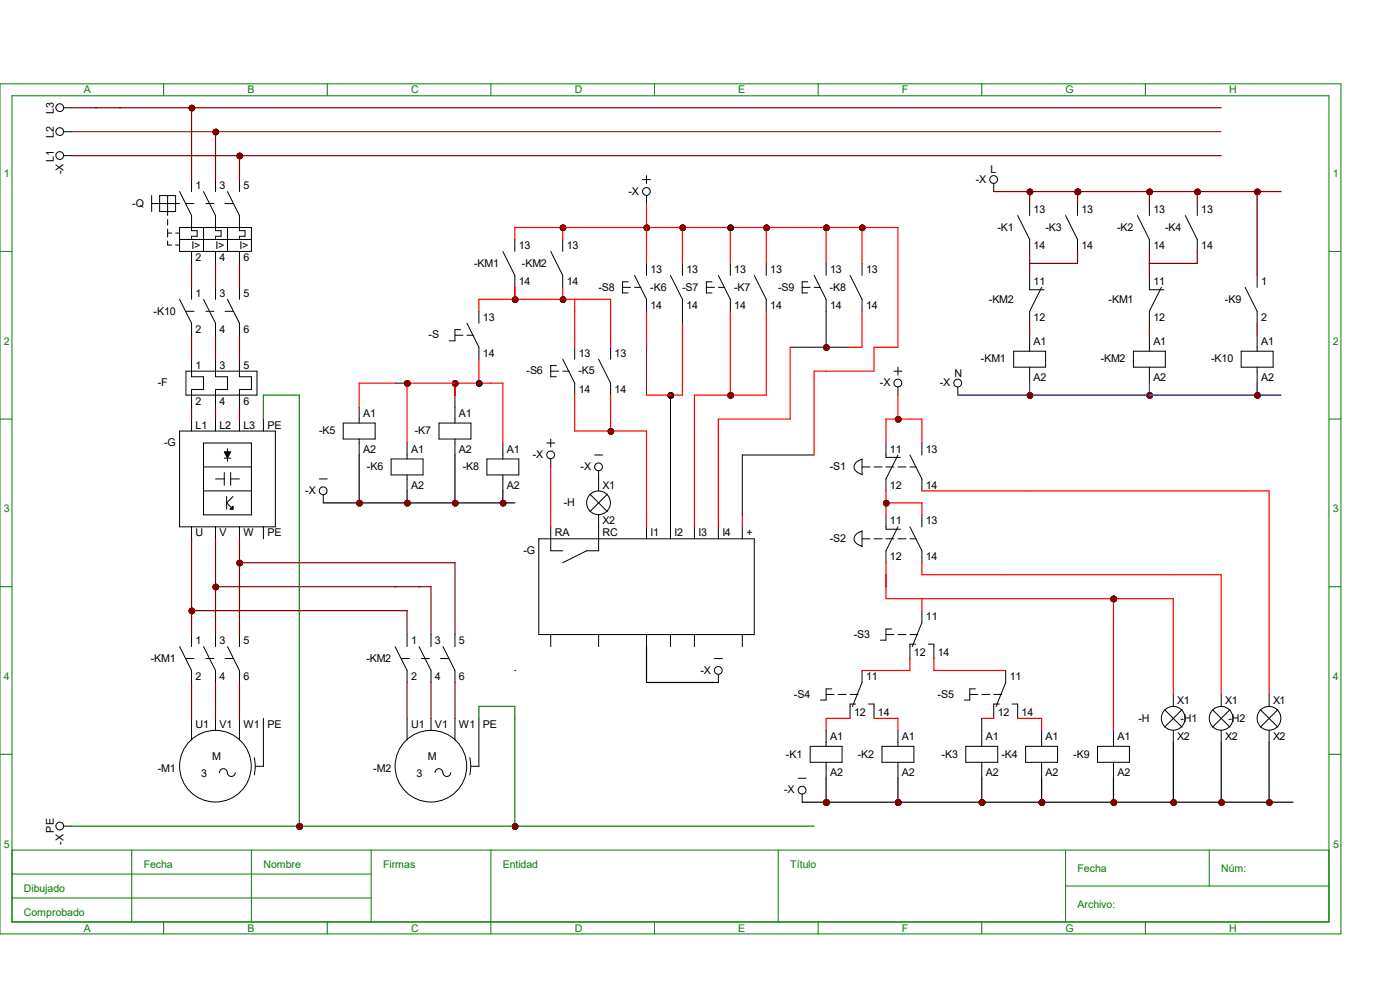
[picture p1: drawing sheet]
<svg xmlns="http://www.w3.org/2000/svg" width="297mm" height="210mm" viewBox="0 0 297 210" stroke-linecap="round" stroke-linejoin="round" font-family="sans-serif">
<g fill="none" stroke="#008000" stroke-width=".21">
<path d="M0 17.8h284.5v180.3h-284.5zM34.7 17.8v2.5M69.4 17.8v2.5M104.1 17.8v2.5M138.9 17.8v2.5M173.6 17.8v2.5M208.3 17.8v2.5M243 17.8v2.5M2.5 20.3h279.4v175.3h-279.4zM0 53.3h2.5M281.9 53.3h2.6M0 88.9h2.5"/>
<path d="M281.9 88.9h2.6M0 124.5h2.5M281.9 124.5h2.6M0 160h2.5M281.9 160h2.6M2.5 180.3h279.4M2.5 185.4h76.2M2.5 190.5h76.2M27.9 180.3v15.3M34.7 195.6v2.5M53.3 180.3v15.3M69.4 195.6v2.5"/>
<path d="M78.7 180.3v15.3M104.1 180.3v17.8M138.9 195.6v2.5M165.1 180.3v15.3M173.6 195.6v2.5M208.3 195.6v2.5M226.1 188h55.8M226.1 180.3v15.3M243 195.6v2.5M256.5 180.3v7.7"/>
</g>
<g fill="none" stroke="#000" stroke-width=".21">
<path d="M13.5 33h1.7M13.5 27.9h1.7M13.5 22.9h1.7M40.6 38.1v2.5M45.7 38.1v2.5M50.8 38.1v2.5M32.2 41.5v3.4M32.2 43.2h5.9M33.9 41.5h3.4v3.4h-3.4zM35.6 41.5v4.2M35.6 46.6v1.2M35.6 48.6v1.7"/>
<path d="M35.6 51.1v.9h.8M35.6 49.4h.8M37.3 49.4h.8M37.3 52h.8M38.1 40.6l2.5 5.1v3.2h1.2v1.2h-1.2v.7M38.1 48.3h15.2v5h-15.2zM38.1 50.8h15.2M39.5 43.2h1.6M40.6 53.3v2.6M43.2 40.6l2.5 5.1v3.2h1.2v1.2h-1.2v.7M43.2 48.3v5M43.7 43.2h1.7"/>
<path d="M45.7 53.3v2.6M47.8 43.2h1.6M48.3 40.6l2.5 5.1v3.2h1.2v1.2h-1.2v.7M48.3 48.3v5M50.8 53.3v2.6M39.5 78.7h15v5.1h-15zM40.6 76.2v3.7h2.6v2.7h-2.6v3.8M45.7 76.2v3.7h2.6v2.7h-2.6v3.8M50.8 76.2v3.7h2.5v2.7h-2.5v3.8M38.1 91.4h20.3v20.4h-20.3zM40.6 88.9v2.5M43.2 94h10.1v15.2h-10.1z"/>
<path d="M43.2 99.1h10.1M45.7 88.9v2.5M47.6 97.2h1.3M48.3 95.2v2.7M50.8 88.9v2.5M55.9 88.9v2.5M40.6 111.8v2.5M43.2 104.1h10.1M45.7 111.8v2.5M45.7 101.6h1.9M47.6 100.2v2.8M48.1 105.3v2.7"/>
<path d="M48.9 100.2v2.8M48.9 101.6h1.9M49.4 105.3l-1.3 1.4 1.3 1.3M50.8 111.8v2.5M55.9 111.8v2.5M38.1 137.2l2.5 5v2.6M39.5 139.7h1.6M40.6 134.6v2.6M43.2 137.2l2.5 5v2.6M43.7 139.7h1.7M45.7 134.6v2.6M47.8 139.7h1.6"/>
<path d="M48.3 137.2l2.5 5v2.6M50.8 134.6v2.6M83.8 137.2l2.6 5v2.6M85.2 139.7h1.7M86.4 134.6v2.6M88.9 137.2l2.5 5v2.6M89.4 139.7h1.7M91.4 134.6v2.6M93.5 139.7h1.7M94 137.2l2.5 5v2.6M96.5 134.6v2.6M40.6 152.4v4.6"/>
<path d="M45.7 152.4v2.5M50.8 152.4v4.6M55.9 152.4v10.2h-1.7M86.4 152.4v4.6M91.4 152.4v2.5M96.5 152.4v4.6M101.6 152.4v10.2h-1.7M13.5 175.3h1.7M46.6 163.9a.83 .83 0 0 1 .8-.8 .83 .83 0 0 1 .8 .8M48.3 163.9a.83 .83 0 0 0 .8 .8 .83 .83 0 0 0 .8-.8M53.9 160.7l.2 1.8-.2 1.9M92.3 163.9a.83 .83 0 0 1 .8-.8 .83 .83 0 0 1 .8 .8"/>
<path d="M94 163.9a.83 .83 0 0 0 .8 .8 .83 .83 0 0 0 .8-.8M99.7 160.7l.2 1.8-.2 1.9"/>
<circle cx="12.7" cy="27.9" r=".83"/>
<circle cx="12.7" cy="33" r=".83"/>
<circle cx="12.7" cy="22.8" r=".83"/>
<circle cx="12.7" cy="175.2" r=".83"/>
<circle cx="45.7" cy="162.5" r="7.6"/>
<circle cx="91.4" cy="162.5" r="7.6"/>
</g>
<path d="M47.6 95.8h1.3l-.6 1.4zM48.8 108l.6-.6v.6z" fill="#000" stroke="#000" stroke-width=".21"/>
<g fill="#f00" stroke="#800000" stroke-width=".21">
<circle cx="40.7" cy="22.9" r=".57"/>
<circle cx="45.8" cy="28" r=".57"/>
<circle cx="50.9" cy="33.1" r=".57"/>
</g>
<g fill="none" stroke="#000" stroke-width=".21">
<path d="M218.4 58.4v3.1h3.1M243.8 58.4v3.1h3.1M215.1 74.5h6.7v3.4h-6.7zM218.4 71.1v3.4M218.4 77.9v3.4M221 61l-2.6 5v2.6M240.5 74.5h6.7v3.4h-6.7zM243.8 71.1v3.4M243.8 77.9v3.4M246.4 61l-2.6 5v2.6M182.9 99.1h1.7M182.9 97.4v3.4"/>
<path d="M182.9 97.5a1.59 1.59 0 0 0-1.4 2.3l.9 .7 .5 .1M185.4 99.1h1.7M188 94v3h3M188 99.1h1.7M190.5 96.5l-2.5 5.1v2.5M190.5 99.1h1.7M193 96.5l2.6 5.1v2.5M193 99.1h1.4M195.6 94v2.5M182.9 112.6v3.4M182.9 114.3h1.7M182.9 112.7a1.59 1.59 0 0 0-1.4 2.4l.9 .6 .5 .2"/>
<path d="M185.4 114.3h1.7M188 109.2v3.1h3M188 114.3h1.7M190.5 111.8l-2.5 5v2.6M190.5 114.3h1.7M193 111.8l2.6 5v2.6M193 114.3h1.4M195.6 109.2v2.6M247.1 150.5l3.7 3.8M248.9 147.3v2.6M248.9 154.9v2.6M250.8 150.5l-3.7 3.8"/>
<path d="M257.2 150.5l3.7 3.8M259.1 147.3v2.6M259.1 154.9v2.6M260.9 150.5l-3.7 3.8M267.4 150.5l3.7 3.8M269.2 147.3v2.6M269.2 154.9v2.6M271.1 150.5l-3.7 3.8"/>
<circle cx="248.9" cy="152.4" r="2.52"/>
<circle cx="259.1" cy="152.4" r="2.52"/>
<circle cx="269.2" cy="152.4" r="2.52"/>
</g>
<g fill="#f00" stroke="#800000" stroke-width=".21">
<circle cx="40.7" cy="129.6" r=".57"/>
<circle cx="45.8" cy="124.5" r=".57"/>
<circle cx="50.9" cy="119.4" r=".57"/>
</g>
<g fill="none" stroke="#000" stroke-width=".21">
<path d="M210.8 38.9v1.7M215.9 45.7l2.5 5.1v2.5M218.4 43.2v2.5M241.3 45.7l2.5 5.1v2.5M243.8 43.2v2.5M203.2 82.1v1.7"/>
<circle cx="210.8" cy="38.1" r=".83"/>
<circle cx="203.2" cy="81.3" r=".83"/>
</g>
<g fill="#f00" stroke="#800000" stroke-width=".21">
<circle cx="218.5" cy="40.7" r=".57"/>
<circle cx="243.9" cy="40.7" r=".57"/>
<circle cx="218.5" cy="83.9" r=".57"/>
<circle cx="243.9" cy="83.9" r=".57"/>
<circle cx="188" cy="106.7" r=".57"/>
<circle cx="249" cy="170.2" r=".57"/>
<circle cx="259.1" cy="170.2" r=".57"/>
<circle cx="269.3" cy="170.2" r=".57"/>
</g>
<path d="M204.9 158.3h6.8v3.4h-6.8zM208.3 154.9v3.4M217.6 158.3h6.8v3.4h-6.8zM221 154.9v3.4M208.3 161.7v3.4M221 161.7v3.4" fill="none" stroke="#000" stroke-width=".21"/>
<g fill="#f00" stroke="#800000" stroke-width=".21">
<circle cx="208.3" cy="170.2" r=".57"/>
<circle cx="221" cy="170.2" r=".57"/>
</g>
<path d="M226.1 45.7l2.5 5.1v2.5M228.6 43.2v2.5" fill="none" stroke="#000" stroke-width=".21"/>
<circle cx="228.7" cy="40.7" r=".57" fill="#f00" stroke="#800000" stroke-width=".21"/>
<path d="M251.5 45.7l2.5 5.1v2.5M254 43.2v2.5" fill="none" stroke="#000" stroke-width=".21"/>
<circle cx="254.1" cy="40.7" r=".57" fill="#f00" stroke="#800000" stroke-width=".21"/>
<path d="M171.9 158.3h6.7v3.4h-6.7zM175.3 154.9v3.4M187.1 158.3h6.8v3.4h-6.8zM190.5 154.9v3.4M175.3 161.7v3.4M190.5 161.7v3.4" fill="none" stroke="#000" stroke-width=".21"/>
<g fill="#f00" stroke="#800000" stroke-width=".21">
<circle cx="228.7" cy="40.7" r=".57"/>
<circle cx="175.3" cy="170.2" r=".57"/>
<circle cx="190.6" cy="170.2" r=".57"/>
</g>
<g fill="none" stroke="#000" stroke-width=".21">
<path d="M188 134.6h1.7M189.1 133.4h-1.1v2.4h-1.2M190.5 134.6h1.7M193 134.6h1.7M194.2 136.7h-1.2v3M195.6 129.5v2.6l-2.1 5.1M196.9 136.7h1.2v3M175.3 147.3h1.7M176.4 146.1h-1.1v2.4h-1.2M177.8 147.3h1.7M180.3 147.3h1.7M181.5 149.4h-1.2v3"/>
<path d="M182.9 142.2v2.6l-2.1 5.1M184.2 149.4h1.2v3M205.7 147.3h1.7M206.9 146.1h-1.2v2.4h-1.1M208.3 147.3h1.7M210.8 147.3h1.7M212 149.4h-1.2v3M213.4 142.2v2.6l-2.1 5.1M214.7 149.4h1.2v3"/>
</g>
<g fill="#f00" stroke="#800000" stroke-width=".21">
<circle cx="175.3" cy="170.2" r=".57"/>
<circle cx="190.6" cy="170.2" r=".57"/>
<circle cx="208.3" cy="170.2" r=".57"/>
<circle cx="221" cy="170.2" r=".57"/>
</g>
<g fill="none" stroke="#000" stroke-width=".21">
<path d="M106.7 53.3l2.5 5.1v2.6M109.2 50.8v2.5M116.8 53.3l2.6 5.1v2.6M119.4 50.8v2.5M133.3 59.8h-1.2v2.3h1.2M134.6 58.4l2.6 5.1v2.5M137.2 55.9v2.5M151 59.8h-1.1v2.3h1.1M152.4 58.4l2.5 5.1v2.5M154.9 55.9v2.5M171.4 59.8h-1.2v2.3h1.2M172.7 58.4l2.6 5.1v2.5"/>
<path d="M175.3 55.9v2.5M132.1 61h1.7M134.6 61h1.4M149.9 61h1.7M152.4 61h1.4M170.2 61h1.7M172.7 61h1.4M116 94h1.7M116.8 93.1v1.7M116.8 97.4v1.7M126.2 96.5h1.6M127 99.9v4.2"/>
<path d="M114.3 114.3h45.7v20.3h-45.7zM116.8 111.8v5h2.6M125.1 104.8l3.8 3.7M127 109.2v7.6h-2.5l-5.1 2.6M128.9 104.8l-3.8 3.7M137.2 111.8v2.5M142.2 111.8v2.5M147.3 111.8v2.5M152.4 111.8v2.5M157.5 111.8v2.5M116.8 134.6v2.6M127 134.6v2.6"/>
<path d="M137.2 134.6v2.6M142.2 134.6v2.6M147.3 134.6v2.6M151.6 139.7h1.6M157.5 134.6v2.6M152.4 143.1v1.7M169.3 165.1h1.7M170.2 168.5v1.7"/>
<circle cx="116.8" cy="96.5" r=".83"/>
<circle cx="127" cy="99" r=".83"/>
<circle cx="127" cy="106.7" r="2.52"/>
<circle cx="152.4" cy="142.2" r=".83"/>
<circle cx="170.2" cy="167.6" r=".83"/>
</g>
<circle cx="137.2" cy="48.3" r=".57" fill="#f00" stroke="#800000" stroke-width=".21"/>
<g fill="none" stroke="#000" stroke-width=".21">
<path d="M136.3 38.1h1.7M137.2 37.3v1.6M137.2 41.5v1.7M116.8 78.7h1.7M118 77.6h-1.2v2.3h1.2M119.4 76.2l2.5 5.1v2.5M119.4 78.7h1.3M121.9 73.7v2.5"/>
<circle cx="137.1" cy="40.6" r=".83"/>
</g>
<g fill="#f00" stroke="#800000" stroke-width=".21">
<circle cx="119.4" cy="48.3" r=".57"/>
<circle cx="119.4" cy="63.6" r=".57"/>
<circle cx="190.6" cy="89" r=".57"/>
<circle cx="109.3" cy="63.6" r=".57"/>
</g>
<g fill="none" stroke="#000" stroke-width=".21">
<path d="M142.2 58.4l2.6 5.1v2.5M144.8 55.9v2.5M160 58.4l2.6 5.1v2.5M162.6 55.9v2.5M180.3 58.4l2.6 5.1v2.5M182.9 55.9v2.5M127 76.2l2.5 5.1v2.5M129.5 73.7v2.5M72.8 89.7h6.8v3.4h-6.8zM76.2 86.4v3.3M76.2 93.1v3.4M83 97.4h6.7v3.4h-6.7z"/>
<path d="M86.4 94v3.4M93.1 89.7h6.8v3.4h-6.8zM96.5 86.4v3.3M96.5 93.1v3.4M86.4 100.8v3.3"/>
</g>
<g fill="#f00" stroke="#800000" stroke-width=".21">
<circle cx="175.3" cy="48.3" r=".57"/>
<circle cx="162.6" cy="48.3" r=".57"/>
<circle cx="155" cy="48.3" r=".57"/>
<circle cx="144.8" cy="48.3" r=".57"/>
<circle cx="129.6" cy="91.5" r=".57"/>
</g>
<g fill="none" stroke="#000" stroke-width=".21">
<path d="M189.7 78.7h1.6M190.5 77.9v1.7M190.5 82.1v1.7"/>
<circle cx="190.5" cy="81.3" r=".83"/>
</g>
<g fill="#f00" stroke="#800000" stroke-width=".21">
<circle cx="142.3" cy="83.9" r=".57"/>
<circle cx="155" cy="83.9" r=".57"/>
<circle cx="175.3" cy="73.7" r=".57"/>
<circle cx="182.9" cy="48.3" r=".57"/>
</g>
<path d="M96.5 71.1h1.7M97.7 69.9h-1.2v2.4h-1.2M99.1 68.6l2.5 5.1v2.5M99.1 71.1h1.3M101.6 66v2.6" fill="none" stroke="#000" stroke-width=".21"/>
<g fill="#f00" stroke="#800000" stroke-width=".21">
<circle cx="96.6" cy="81.3" r=".57"/>
<circle cx="101.7" cy="81.3" r=".57"/>
</g>
<g fill="none" stroke="#000" stroke-width=".21">
<path d="M38.1 63.5l2.5 5.1v2.5M39.5 66h1.6M40.6 61v2.5M43.2 63.5l2.5 5.1v2.5M43.7 66h1.7M45.7 61v2.5M47.8 66h1.6M48.3 63.5l2.5 5.1v2.5M50.8 61v2.5M103.3 97.4h6.8v3.4h-6.8zM106.7 94v3.4M67.7 101.6h1.7"/>
<path d="M68.6 105v1.7M106.7 100.8v3.3M232.8 158.3h6.8v3.4h-6.8zM236.2 154.9v3.4M236.2 161.7v3.4"/>
<circle cx="68.6" cy="104.1" r=".83"/>
</g>
<g fill="#f00" stroke="#800000" stroke-width=".21">
<circle cx="76.3" cy="106.7" r=".57"/>
<circle cx="86.4" cy="106.7" r=".57"/>
<circle cx="96.6" cy="106.7" r=".57"/>
<circle cx="106.7" cy="106.7" r=".57"/>
<circle cx="236.3" cy="127.1" r=".57"/>
<circle cx="236.3" cy="170.2" r=".57"/>
</g>
<path d="M266.7 58.4v2.6M263.3 74.5h6.8v3.4h-6.8zM264.2 61l2.5 5v2.6M266.7 71.1v3.4M266.7 77.9v3.4" fill="none" stroke="#000" stroke-width=".21"/>
<g fill="#f00" stroke="#800000" stroke-width=".21">
<circle cx="266.8" cy="83.9" r=".57"/>
<circle cx="266.8" cy="40.7" r=".57"/>
<circle cx="86.4" cy="81.3" r=".57"/>
<circle cx="109.3" cy="175.3" r=".57"/>
<circle cx="63.6" cy="175.3" r=".57"/>
<circle cx="236.3" cy="127.1" r=".57"/>
</g>
<g fill="#f00" stroke="#800000" stroke-width=".25">
<circle cx="40.7" cy="22.9" r=".57"/>
<circle cx="45.8" cy="28" r=".57"/>
<circle cx="50.9" cy="33.1" r=".57"/>
<circle cx="40.7" cy="129.6" r=".57"/>
<circle cx="45.8" cy="124.5" r=".57"/>
<circle cx="50.9" cy="119.4" r=".57"/>
<circle cx="218.5" cy="40.7" r=".57"/>
<circle cx="243.9" cy="40.7" r=".57"/>
<circle cx="218.5" cy="83.9" r=".57"/>
<circle cx="243.9" cy="83.9" r=".57"/>
<circle cx="188" cy="106.7" r=".57"/>
<circle cx="249" cy="170.2" r=".57"/>
<circle cx="259.1" cy="170.2" r=".57"/>
<circle cx="269.3" cy="170.2" r=".57"/>
<circle cx="208.3" cy="170.2" r=".57"/>
<circle cx="221" cy="170.2" r=".57"/>
<circle cx="228.7" cy="40.7" r=".57"/>
<circle cx="254.1" cy="40.7" r=".57"/>
<circle cx="175.3" cy="170.2" r=".57"/>
<circle cx="190.6" cy="170.2" r=".57"/>
<circle cx="137.2" cy="48.3" r=".57"/>
<circle cx="119.4" cy="48.3" r=".57"/>
<circle cx="119.4" cy="63.6" r=".57"/>
<circle cx="190.6" cy="89" r=".57"/>
<circle cx="109.3" cy="63.6" r=".57"/>
<circle cx="175.3" cy="48.3" r=".57"/>
<circle cx="162.6" cy="48.3" r=".57"/>
<circle cx="155" cy="48.3" r=".57"/>
<circle cx="144.8" cy="48.3" r=".57"/>
<circle cx="129.6" cy="91.5" r=".57"/>
<circle cx="142.3" cy="83.9" r=".57"/>
<circle cx="155" cy="83.9" r=".57"/>
<circle cx="175.3" cy="73.7" r=".57"/>
<circle cx="182.9" cy="48.3" r=".57"/>
<circle cx="96.6" cy="81.3" r=".57"/>
<circle cx="101.7" cy="81.3" r=".57"/>
<circle cx="76.3" cy="106.7" r=".57"/>
<circle cx="86.4" cy="106.7" r=".57"/>
<circle cx="96.6" cy="106.7" r=".57"/>
<circle cx="106.7" cy="106.7" r=".57"/>
<circle cx="236.3" cy="127.1" r=".57"/>
<circle cx="236.3" cy="170.2" r=".57"/>
<circle cx="266.8" cy="83.9" r=".57"/>
<circle cx="266.8" cy="40.7" r=".57"/>
<circle cx="86.4" cy="81.3" r=".57"/>
<circle cx="109.3" cy="175.3" r=".57"/>
<circle cx="63.6" cy="175.3" r=".57"/>
</g>
<g fill="none" stroke="#800000" stroke-width=".25">
<path d="M15.2 22.9h243.9M15.2 33h243.9M20.3 22.9h.1M25.4 22.9h.1M40.6 22.9v15.2M45.7 27.9v10.2M50.8 33v5.1M40.6 55.9v5.1M45.7 55.9v5.1M50.8 55.9v5.1M210.8 40.6h45.7M218.4 40.6v2.6"/>
<path d="M218.4 53.3v5.1M228.6 40.6v2.6M228.6 53.3v2.6h-10.2M243.8 40.6v2.6M243.8 53.3v5.1M254 53.3v2.6h-10.2M254 40.6v2.6M218.4 68.6v2.5M243.8 68.6v2.5M50.8 119.4h45.7v15.2M40.6 132.1v2.5M40.6 129.5h45.8v5.1"/>
<path d="M45.7 132.1v2.5M45.7 124.5h45.7v10.1M50.8 132.1v2.5M83.8 124.5h.1M88.9 124.5h.1M40.6 144.8v7.6M45.7 144.8v7.6M50.8 144.8v7.6M86.4 144.8v7.6M91.4 144.8v7.6M96.5 144.8v7.6M109.2 142.2h.1"/>
</g>
<g fill="#800000" stroke="#800000" stroke-width=".25">
<circle cx="40.7" cy="22.9" r=".57"/>
<circle cx="45.8" cy="28" r=".57"/>
<circle cx="50.9" cy="33.1" r=".57"/>
<circle cx="40.7" cy="129.6" r=".57"/>
<circle cx="45.8" cy="124.5" r=".57"/>
<circle cx="50.9" cy="119.4" r=".57"/>
<circle cx="218.5" cy="40.7" r=".57"/>
<circle cx="243.9" cy="40.7" r=".57"/>
<circle cx="218.5" cy="83.9" r=".57"/>
<circle cx="243.9" cy="83.9" r=".57"/>
<circle cx="188" cy="106.7" r=".57"/>
<circle cx="249" cy="170.2" r=".57"/>
<circle cx="259.1" cy="170.2" r=".57"/>
<circle cx="269.3" cy="170.2" r=".57"/>
<circle cx="208.3" cy="170.2" r=".57"/>
<circle cx="221" cy="170.2" r=".57"/>
<circle cx="228.7" cy="40.7" r=".57"/>
<circle cx="254.1" cy="40.7" r=".57"/>
<circle cx="175.3" cy="170.2" r=".57"/>
<circle cx="190.6" cy="170.2" r=".57"/>
<circle cx="137.2" cy="48.3" r=".57"/>
<circle cx="119.4" cy="48.3" r=".57"/>
<circle cx="119.4" cy="63.6" r=".57"/>
<circle cx="190.6" cy="89" r=".57"/>
<circle cx="109.3" cy="63.6" r=".57"/>
<circle cx="175.3" cy="48.3" r=".57"/>
<circle cx="162.6" cy="48.3" r=".57"/>
</g>
<g fill="none" stroke="#f00" stroke-width=".25">
<path d="M109.2 50.8v-2.5h73.7v7.6M119.4 48.3v2.5M137.2 43.2v12.7M154.9 48.3v7.6M162.6 48.3v7.6M175.3 48.3v7.6M101.6 66v-2.5h20.3v2.5M101.6 76.2v5.1M109.2 61v2.5M119.4 61v2.5M137.2 66v7.7M104.1 81.3h-7.6v2.5"/>
<path d="M116.8 99.1v12.7M188 94v-5.1h7.6v5.1M190.5 83.8v5.1M188 106.7h7.6v2.5M188 104.1v5.1M188 119.4v7.6h45.7M195.6 119.4v2.5h53.3M218.4 104.1h45.8M269.2 104.1v43.2M193 139.7v2.5h-10.1M195.6 127v2.5M198.1 139.7v2.5h15.3"/>
<path d="M248.9 127v20.3M259.1 121.9v25.4M180.3 152.4h-5v2.5M185.4 152.4h5.1v2.5M208.3 152.4h2.5M215.9 152.4h5.1v2.5"/>
</g>
<path d="M101.6 149.9v2.5M109.2 149.9v2.5" fill="none" stroke="#008000" stroke-width=".25"/>
<path d="M203.2 83.8h53.3M218.4 81.3v2.5M243.8 81.3v2.5" fill="none" stroke="#00f" stroke-width=".25"/>
<path d="M137.2 137.2v7.6h15.2M248.9 157.5v12.7M259.1 157.5v12.7M269.2 157.5v12.7M170.2 170.2h104.1M175.3 165.1v5.1M190.5 165.1v5.1M208.3 165.1v5.1M221 165.1v5.1" fill="none" stroke="#000" stroke-width=".25"/>
<path d="M96.5 81.3v5.1M208.3 152.4v2.5" fill="none" stroke="#000" stroke-width=".21"/>
<circle cx="155" cy="48.3" r=".57" fill="#800000" stroke="#000" stroke-width=".21"/>
<path d="M144.8 48.3v7.6M182.9 48.3h7.6v25.4M121.9 66v7.7M121.9 63.5h7.6v10.2M144.8 68.6v15.2h-2.6M154.9 66v17.8M167.6 73.7v15.2M182.9 66v7.7h-2.6M121.9 83.8v7.6h15.3v20.4M129.5 83.8v7.6M147.3 83.8h15.3M157.5 109.2v2.6" fill="none" stroke="#f00" stroke-width=".25"/>
<g fill="#800000" stroke="#800000" stroke-width=".25">
<circle cx="144.8" cy="48.3" r=".57"/>
<circle cx="129.6" cy="91.5" r=".57"/>
</g>
<path d="M144.8 66v2.6M167.6 73.7h12.7M175.3 66v7.7M142.2 83.8v28" fill="none" stroke="#000" stroke-width=".21"/>
<circle cx="142.3" cy="83.9" r=".57" fill="#800000" stroke="#000" stroke-width=".21"/>
<g fill="#800000" stroke="#800000" stroke-width=".25">
<circle cx="155" cy="83.9" r=".57"/>
<circle cx="175.3" cy="73.7" r=".57"/>
<circle cx="182.9" cy="48.3" r=".57"/>
<circle cx="96.6" cy="81.3" r=".57"/>
</g>
<circle cx="101.7" cy="81.3" r=".57" fill="#800000" stroke="#000" stroke-width=".21"/>
<g fill="none" stroke="#f00" stroke-width=".25">
<path d="M162.6 66v17.8M190.5 73.7h-5.1v5h-12.7v17.8M83.8 81.3h-7.6v5.1M96.5 81.3h-10.1v12.7M104.1 81.3h2.6v12.7M137.2 83.8h5M147.3 83.8v28M167.6 88.9h-15.2v22.9M195.6 104.1h22.8M264.2 104.1h5M233.7 127h15.2M236.2 127v27.9"/>
<path d="M248.9 121.9h10.2"/>
</g>
<path d="M55.9 88.9v-5.1h7.6v91.5M101.6 149.9h7.6M109.2 152.4v22.9M15.2 175.3h157.5" fill="none" stroke="#008000" stroke-width=".25"/>
<path d="M256.5 40.6h15.3M266.7 40.6v17.8M40.6 71.1v5.1M45.7 71.1v5.1M50.8 71.1v5.1M266.7 68.6v2.5M40.6 86.4v2.5M45.7 86.4v2.5M50.8 86.4v2.5M40.6 114.3v17.8M45.7 114.3v17.8M50.8 114.3v17.8" fill="none" stroke="#800000" stroke-width=".25"/>
<path d="M76.2 96.5v10.2M96.5 96.5v10.2M68.6 106.7h40.6M86.4 104.1v2.6M106.7 104.1v2.6M236.2 165.1v5.1" fill="none" stroke="#000" stroke-width=".25"/>
<g fill="#800000" stroke="#800000" stroke-width=".25">
<circle cx="76.3" cy="106.7" r=".57"/>
<circle cx="86.4" cy="106.7" r=".57"/>
<circle cx="96.6" cy="106.7" r=".57"/>
<circle cx="106.7" cy="106.7" r=".57"/>
<circle cx="236.3" cy="127.1" r=".57"/>
<circle cx="236.3" cy="170.2" r=".57"/>
<circle cx="266.8" cy="83.9" r=".57"/>
<circle cx="266.8" cy="40.7" r=".57"/>
<circle cx="86.4" cy="81.3" r=".57"/>
<circle cx="109.3" cy="175.3" r=".57"/>
<circle cx="63.6" cy="175.3" r=".57"/>
</g>
<path d="M256.5 83.8h15.3M266.7 81.3v2.5" fill="none" stroke="#00f" stroke-width=".25"/>
<path d="M83.8 81.3h2.6M172.7 96.5h-15.2v12.7" fill="none" stroke="#000" stroke-width=".21"/>
<path d="M15.2 27.9h243.9M137.2 73.7v10.1" fill="none" stroke="#800000" stroke-width=".21"/>
<g font-size="2.3">
<text x="11.4" y="29.3" transform="rotate(-90 11.4 29.3)">L2</text>
<text x="11.4" y="24.2" transform="rotate(-90 11.4 24.2)">L3</text>
<text x="11.4" y="34.4" transform="rotate(-90 11.4 34.4)">L1</text>
<text x="13.5" y="37" transform="rotate(-90 13.5 37)">-X</text>
<text x="41.5" y="40.1">1</text>
<text x="46.6" y="40.1">3</text>
<text x="51.6" y="40.1">5</text>
<text x="133.3" y="41.3">-X</text>
<text x="207" y="38.8">-X</text>
<text x="210.1" y="36.7">L</text>
<text x="28.1" y="43.9">-Q</text>
<text x="219.3" y="45.2">13</text>
<text x="229.4" y="45.2">13</text>
<text x="244.7" y="45.2">13</text>
<text x="254.8" y="45.2">13</text>
<text x="40.6" y="52.8">I&gt;</text>
<text x="45.7" y="52.8">I&gt;</text>
<text x="50.8" y="52.8">I&gt;</text>
<text x="110.1" y="52.8">13</text>
<text x="120.2" y="52.8">13</text>
<text x="211.6" y="48.9">-K1</text>
<text x="219.3" y="52.8">14</text>
<text x="221.8" y="48.9">-K3</text>
<text x="229.4" y="52.8">14</text>
<text x="237" y="48.9">-K2</text>
<text x="244.7" y="52.8">14</text>
<text x="247.2" y="48.9">-K4</text>
<text x="254.8" y="52.8">14</text>
<text x="41.5" y="55.4">2</text>
<text x="46.6" y="55.4">4</text>
<text x="51.6" y="55.4">6</text>
<text x="100.6" y="56.6">-KM1</text>
<text x="110.7" y="56.6">-KM2</text>
<text x="138" y="57.9">13</text>
<text x="145.6" y="57.9">13</text>
<text x="155.8" y="57.9">13</text>
<text x="163.4" y="57.9">13</text>
<text x="176.1" y="57.9">13</text>
<text x="183.7" y="57.9">13</text>
<text x="41.5" y="63">1</text>
<text x="46.6" y="63">3</text>
<text x="51.6" y="63">5</text>
<text x="110.1" y="60.5">14</text>
<text x="120.2" y="60.5">14</text>
<text x="127" y="61.6">-S8</text>
<text x="138" y="61.6">-K6</text>
<text x="138" y="65.5">14</text>
<text x="144.7" y="61.6">-S7</text>
<text x="145.6" y="65.5">14</text>
<text x="155.7" y="61.6">-K7</text>
<text x="155.8" y="65.5">14</text>
<text x="163.4" y="65.5">14</text>
<text x="165.1" y="61.6">-S9</text>
<text x="176.1" y="61.6">-K8</text>
<text x="176.1" y="65.5">14</text>
<text x="183.7" y="65.5">14</text>
<text x="209.8" y="64.2">-KM2</text>
<text x="219.3" y="60.5">11</text>
<text x="235.2" y="64.2">-KM1</text>
<text x="244.7" y="60.5">11</text>
<text x="259.9" y="64.2">-K9</text>
<text x="267.5" y="60.5">1</text>
<text x="32.6" y="66.7">-K10</text>
<text x="41.5" y="70.6">2</text>
<text x="46.6" y="70.6">4</text>
<text x="51.6" y="70.6">6</text>
<text x="90.9" y="71.8">-S</text>
<text x="102.4" y="68.1">13</text>
<text x="219.3" y="68.1">12</text>
<text x="244.7" y="68.1">12</text>
<text x="267.5" y="68.1">2</text>
<text x="102.4" y="75.7">14</text>
<text x="122.8" y="75.7">13</text>
<text x="130.4" y="75.7">13</text>
<text x="208.1" y="76.9">-KM1</text>
<text x="219.3" y="73.2">A1</text>
<text x="233.5" y="76.9">-KM2</text>
<text x="244.7" y="73.2">A1</text>
<text x="257" y="76.9">-K10</text>
<text x="267.5" y="73.2">A1</text>
<text x="33.5" y="82">-F</text>
<text x="41.5" y="78.2">1</text>
<text x="46.6" y="78.2">3</text>
<text x="51.6" y="78.2">5</text>
<text x="111.7" y="79.4">-S6</text>
<text x="122.7" y="79.4">-K5</text>
<text x="122.8" y="83.3">14</text>
<text x="130.4" y="83.3">14</text>
<text x="186.7" y="82">-X</text>
<text x="199.4" y="82">-X</text>
<text x="202.5" y="79.9">N</text>
<text x="219.3" y="80.8">A2</text>
<text x="244.7" y="80.8">A2</text>
<text x="267.5" y="80.8">A2</text>
<text x="41.5" y="85.9">2</text>
<text x="46.6" y="85.9">4</text>
<text x="51.6" y="85.9">6</text>
<text x="77" y="88.4">A1</text>
<text x="97.4" y="88.4">A1</text>
<text x="34.8" y="94.7">-G</text>
<text x="41.5" y="90.9">L1</text>
<text x="46.6" y="90.9">L2</text>
<text x="51.6" y="90.9">L3</text>
<text x="56.7" y="90.9">PE</text>
<text x="67.7" y="92.1">-K5</text>
<text x="88" y="92.1">-K7</text>
<text x="77" y="96">A2</text>
<text x="77.8" y="99.7">-K6</text>
<text x="87.2" y="96">A1</text>
<text x="97.4" y="96">A2</text>
<text x="98.2" y="99.7">-K8</text>
<text x="107.5" y="96">A1</text>
<text x="113" y="97.2">-X</text>
<text x="123.2" y="99.7">-X</text>
<text x="176.1" y="99.7">-S1</text>
<text x="188.8" y="96">11</text>
<text x="196.4" y="96">13</text>
<text x="64.8" y="104.8">-X</text>
<text x="87.2" y="103.6">A2</text>
<text x="107.5" y="103.6">A2</text>
<text x="119.6" y="107.4">-H</text>
<text x="127.8" y="103.6">X1</text>
<text x="188.8" y="103.6">12</text>
<text x="196.4" y="103.6">14</text>
<text x="41.5" y="113.8">U</text>
<text x="46.6" y="113.8">V</text>
<text x="51.6" y="113.8">W</text>
<text x="56.7" y="113.8">PE</text>
<text x="117.7" y="113.8">RA</text>
<text x="127.8" y="111.3">X2</text>
<text x="127.8" y="113.8">RC</text>
<text x="138" y="113.8">I1</text>
<text x="143.1" y="113.8">I2</text>
<text x="148.2" y="113.8">I3</text>
<text x="153.2" y="113.8">I4</text>
<text x="158.3" y="113.8">+</text>
<text x="188.8" y="111.3">11</text>
<text x="196.4" y="111.3">13</text>
<text x="111" y="117.5">-G</text>
<text x="176.1" y="115">-S2</text>
<text x="188.8" y="118.9">12</text>
<text x="196.4" y="118.9">14</text>
<text x="196.4" y="131.6">11</text>
<text x="41.5" y="136.7">1</text>
<text x="46.6" y="136.7">3</text>
<text x="51.6" y="136.7">5</text>
<text x="87.2" y="136.7">1</text>
<text x="92.3" y="136.7">3</text>
<text x="97.4" y="136.7">5</text>
<text x="181.1" y="135.3">-S3</text>
<text x="32" y="140.4">-KM1</text>
<text x="77.7" y="140.4">-KM2</text>
<text x="148.6" y="142.9">-X</text>
<text x="193.9" y="139.2">12</text>
<text x="199" y="139.2">14</text>
<text x="41.5" y="144.3">2</text>
<text x="46.6" y="144.3">4</text>
<text x="51.6" y="144.3">6</text>
<text x="87.2" y="144.3">2</text>
<text x="92.3" y="144.3">4</text>
<text x="97.4" y="144.3">6</text>
<text x="168.4" y="148">-S4</text>
<text x="183.7" y="144.3">11</text>
<text x="198.9" y="148">-S5</text>
<text x="214.2" y="144.3">11</text>
<text x="249.8" y="149.4">X1</text>
<text x="259.9" y="149.4">X1</text>
<text x="270.1" y="149.4">X1</text>
<text x="41.5" y="154.4">U1</text>
<text x="46.6" y="154.4">V1</text>
<text x="51.6" y="154.4">W1</text>
<text x="56.7" y="154.4">PE</text>
<text x="87.2" y="154.4">U1</text>
<text x="92.3" y="154.4">V1</text>
<text x="97.4" y="154.4">W1</text>
<text x="102.4" y="154.4">PE</text>
<text x="181.2" y="151.9">12</text>
<text x="186.3" y="151.9">14</text>
<text x="211.7" y="151.9">12</text>
<text x="216.7" y="151.9">14</text>
<text x="241.5" y="153.1">-H</text>
<text x="250.4" y="153.1">-H1</text>
<text x="260.6" y="153.1">-H2</text>
<text x="45" y="161.2">M</text>
<text x="90.8" y="161.2">M</text>
<text x="166.7" y="160.7">-K1</text>
<text x="176.1" y="157">A1</text>
<text x="182" y="160.7">-K2</text>
<text x="191.3" y="157">A1</text>
<text x="199.8" y="160.7">-K3</text>
<text x="209.1" y="157">A1</text>
<text x="212.5" y="160.7">-K4</text>
<text x="221.8" y="157">A1</text>
<text x="227.7" y="160.7">-K9</text>
<text x="237.1" y="157">A1</text>
<text x="249.8" y="157">X2</text>
<text x="259.9" y="157">X2</text>
<text x="270.1" y="157">X2</text>
<text x="33.5" y="163.7">-M1</text>
<text x="42.7" y="164.9">3</text>
<text x="79.2" y="163.7">-M2</text>
<text x="88.4" y="164.9">3</text>
<text x="176.1" y="164.6">A2</text>
<text x="191.3" y="164.6">A2</text>
<text x="209.1" y="164.6">A2</text>
<text x="221.8" y="164.6">A2</text>
<text x="237.1" y="164.6">A2</text>
<text x="166.4" y="168.3">-X</text>
<text x="11.4" y="176.6" transform="rotate(-90 11.4 176.6)">PE</text>
<text x="13.5" y="179.2" transform="rotate(-90 13.5 179.2)">-X</text>
</g>
<g font-size="2.2" fill="#008000">
<text x="17.8" y="19.8">A</text>
<text x="52.5" y="19.8">B</text>
<text x="87.2" y="19.8">C</text>
<text x="121.9" y="19.8">D</text>
<text x="156.6" y="19.8">E</text>
<text x="191.3" y="19.8">F</text>
<text x="226.1" y="19.8">G</text>
<text x="260.8" y="19.8">H</text>
<text x=".8" y="37.6">1</text>
<text x="282.8" y="37.6">1</text>
<text x=".8" y="73.2">2</text>
<text x="282.8" y="73.2">2</text>
<text x=".8" y="108.7">3</text>
<text x="282.8" y="108.7">3</text>
<text x=".8" y="144.3">4</text>
<text x="282.8" y="144.3">4</text>
<text x=".8" y="179.8">5</text>
<text x="282.8" y="179.8">5</text>
<text x="30.5" y="184.1">Fecha</text>
<text x="55.9" y="184.1">Nombre</text>
<text x="81.3" y="184.1">Firmas</text>
<text x="106.7" y="184.1">Entidad</text>
<text x="167.6" y="184.1">Título</text>
<text x="228.6" y="184.9">Fecha</text>
<text x="259.1" y="184.9">Núm:</text>
<text x="5.1" y="189.1">Dibujado</text>
<text x="5.1" y="194.2">Comprobado</text>
<text x="17.8" y="197.6">A</text>
<text x="52.5" y="197.6">B</text>
<text x="87.2" y="197.6">C</text>
<text x="121.9" y="197.6">D</text>
<text x="156.6" y="197.6">E</text>
<text x="191.3" y="197.6">F</text>
<text x="226.1" y="197.6">G</text>
<text x="228.6" y="192.5">Archivo:</text>
<text x="260.8" y="197.6">H</text>
</g>
</svg>
